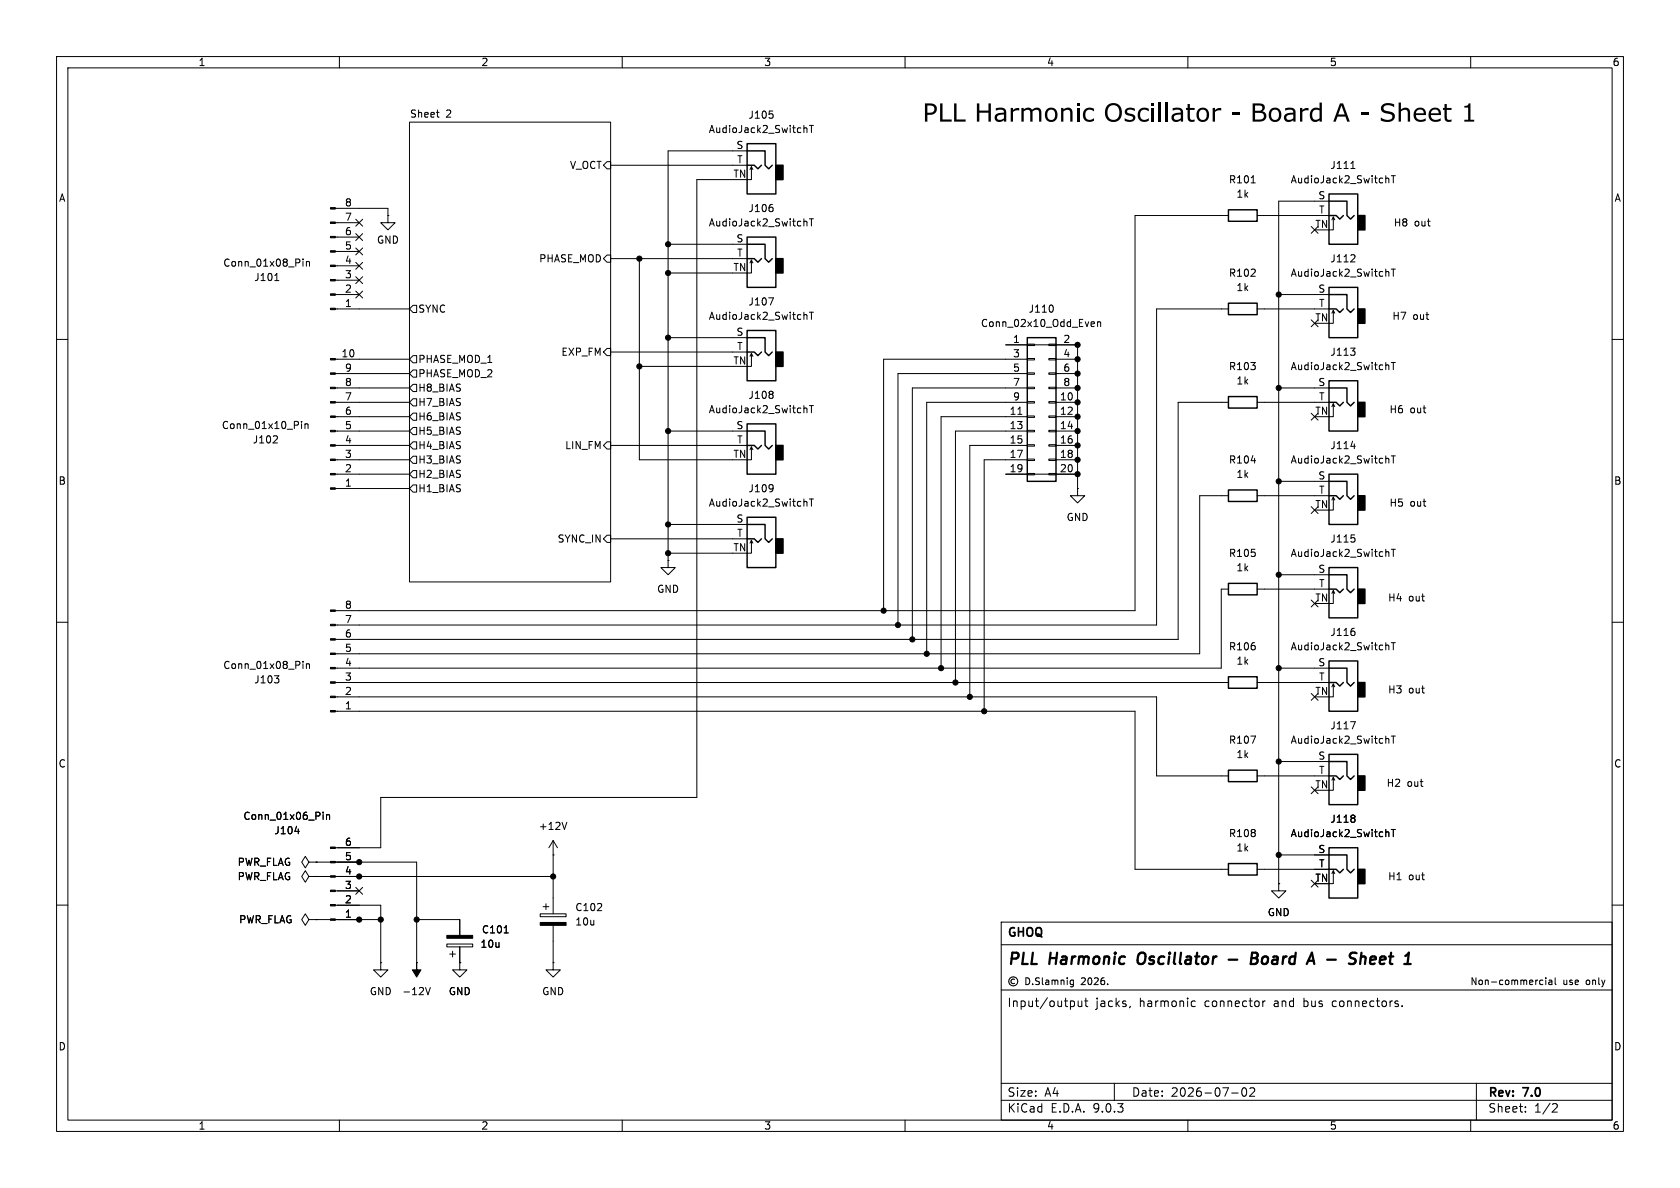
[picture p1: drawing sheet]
<svg xmlns="http://www.w3.org/2000/svg" width="297mm" height="210mm" viewBox="0 0 297 210" stroke-linecap="round" stroke-linejoin="round" font-family="sans-serif">
<g fill="none" stroke="#000" stroke-width=".18">
<path d="M10 10h277v190h-277zM12 12h273v186h-273zM60 10v2M77.1 19.9h.5M110 10v2M136 19.6h.6M160 10v2M210 10v2M260 10v2M59.3 39.4h4.2M59.3 36.8h9.3v1.3M62.9 38.8l1.2 1.2"/>
<path d="M64.1 38.8l-1.2 1.2M68.6 38.1v1.3h1.2l-1.2 1.2-1.3-1.2h1.3M68.6 38.1h.1M72.4 21.6h35.5v81.3h-35.5zM77.5 20.7h.1M107.3 28.6h.6v1.2h-.6l-.6-.6zM107.9 29.2h24.2M129.5 31.8h-6.3v109.2h-55.9v8.9h-8M132.1 26.7h-14v72.4M132.8 29.5l-.2 .5M133.1 30l-.3-.5v2.3h-.7M136.6 20.2l.1 .2-.1 .4"/>
<path d="M136.6 36.7l.1 .2-.1 .4M142.2 22.7h.4l.1 .7M142.2 39.2h.4l.1 .7M143.1 22.2h.7M143.1 38.7h.7M143.4 22.2v1.2M143.4 38.7v1.2M217.2 38.1h-16.5v69.9h-141.4M221.2 32.3h.7M222.2 38.1h12.7M234.9 35.6h-8.8v120.6M235.7 38.4l-.2 .5"/>
<path d="M236 38.9l-.3-.5v2.2h-.8M238.8 29.8h.7M245 31.5h.5v.8M246 31.1h.7M246.3 31.1v1.2M48.6 49.6h.7M53.6 45.8v.1M53.6 46.2v.9M54.2 46.2v.9M54.2 46.3l.1-.1 .4 .1v.8M59.3 54.6h13.1M59.3 52.1h4.2"/>
<path d="M59.3 49.5h4.2M59.3 47h4.2M59.3 44.5h4.2M59.3 41.9h4.2M62.9 43.8l1.2 1.3M62.9 51.5l1.2 1.2M62.9 46.4l1.2 1.2M62.9 41.3l1.2 1.2M62.9 48.9l1.2 1.2M64.1 43.8l-1.2 1.3M64.1 51.5l-1.2 1.2M64.1 46.4l-1.2 1.2"/>
<path d="M64.1 41.3l-1.2 1.2M64.1 48.9l-1.2 1.2M73 54h.7v1.2h-.7l-.6-.6zM107.3 45.1h.6v1.3h-.6l-.6-.7zM107.9 45.7h24.2M113 45.7v35.6h16.5M118.1 59.7h14M118.1 43.2h14M118.1 48.3h11.4M132.8 46l-.2 .5M133.1 46.5l-.3-.5v2.3h-.7M135.9 52.6h.8l-.5 1.3"/>
<path d="M142.2 55.7h.4l.1 .8M143.1 55.2h.7M143.4 55.2v1.3M186.1 54l.1 .4-.1 .7M193.1 56.9h.3l.1 .3-.6 .1M193.4 57.7h-.3M194 57l.2-.1h.3l.1 .8M194 56.9v.8M217.2 54.6h-12.7v55.9h-145.2M222.2 54.6h12.7M226.1 52.1h8.8M231.8 56.5l1.2 1.3"/>
<path d="M231.8 40l1.2 1.2M233 56.5l-1.2 1.3M233 40l-1.2 1.2M235.7 54.9l-.2 .5M236 55.4l-.3-.5v2.3h-.8M239.4 45.1l.1 .2v.3l-.7 .7h.7M245 48.1h.5v.7M246 47.6h.7M246.3 47.6v1.2M10 60h2M48.9 77.1l.1 .2v.3l-.7 .7h.7M53.3 74.5v.1"/>
<path d="M53.3 74.9v.9M53.9 74.9v.9M53.9 75l.2-.1 .3 .1 .1 .8M59.3 63.5h13.1M59.3 66h13.1M59.3 68.6h13.1M59.3 71.1h13.1M59.3 73.7h13.1M59.3 76.2h13.1M59.3 78.7h13.1M73 70.5h.7v1.3h-.7l-.6-.7zM73 65.4h.7v1.3h-.7l-.6-.7z"/>
<path d="M73 75.6h.7v1.2h-.7l-.6-.6zM73 73h.7v1.3h-.7l-.6-.6zM73 78.1h.7v1.3h-.7l-.6-.7zM73 62.9h.7v1.2h-.7l-.6-.6zM73 67.9h.7v1.3h-.7l-.6-.6zM107.3 78.1h.6v1.3h-.6l-.6-.7zM107.3 61.6h.6v1.3h-.6l-.6-.7zM107.9 78.7h24.2M107.9 62.2h24.2M113 64.8h16.5M118.1 76.2h14M132.8 79l-.2 .5"/>
<path d="M132.8 62.5l-.2 .5M133.1 79.5l-.3-.5v2.3h-.7M133.1 63l-.3-.5v2.3h-.7M136.6 69.2l.1 .2-.1 .2M136.6 69.8l.1 .1-.1 .5M142.2 72.2h.4l.1 .8M143.1 71.7h.7M143.4 71.7v1.3M177.8 61h12.7v25.4M179.9 73.2h.8M181.6 60.8h1.3v.3h-1.3zM181.6 63.4h1.3v.2h-1.3z"/>
<path d="M181.6 65.9h1.3v.3h-1.3zM181.6 68.5h1.3v.2h-1.3zM181.6 71h1.3v.2h-1.3zM181.6 73.5h1.3v.3h-1.3zM181.6 76.1h1.3v.2h-1.3zM181.6 78.6h1.3v.3h-1.3zM181.6 63.5h-25.4v44.5M181.6 66h-22.9v44.5M181.6 68.6h-20.3v44.4M181.6 71.1h-17.8v44.5M181.6 73.7h-15.2v44.4M181.6 76.2h-12.7v44.5"/>
<path d="M181.6 78.7h-10.2v44.5M185.4 60.8h1.3v.3h-1.3zM185.4 63.4h1.3v.2h-1.3zM185.4 65.9h1.3v.3h-1.3zM185.4 68.5h1.3v.2h-1.3zM185.4 71h1.3v.2h-1.3zM185.4 73.5h1.3v.3h-1.3zM185.4 76.1h1.3v.2h-1.3zM185.4 78.6h1.3v.3h-1.3zM186.7 63.5h3.8M186.7 66h3.8M186.7 68.6h3.8"/>
<path d="M186.7 71.1h3.8M186.7 73.7h3.8M186.7 76.2h3.8M186.7 78.7h3.8M217.2 71.1h-8.9v41.9h-149M222.2 71.1h12.7M226.1 68.6h8.8M231.8 73.1l1.2 1.2M233 73.1l-1.2 1.2M235.7 71.4l-.2 .5M236 71.9l-.3-.5v2.3h-.8M238.8 61.5h.7l-.4 .5"/>
<path d="M238.8 78.9h.8M239.4 62.1l.1 .2-.1 .4M245 64.6h.5v.7M246 64.1h.7M246.3 64.1v1.2M285 60h2M59.3 81.3h13.1M59.3 83.8h13.1M59.3 86.4h13.1M73 85.7h.7v1.3h-.7l-.6-.6zM73 80.6h.7v1.3h-.7l-.6-.6zM73 83.2h.7v1.3h-.7l-.6-.7z"/>
<path d="M107.3 94.6h.6v1.3h-.6l-.6-.6zM107.9 95.3h24.2M118.1 99.1v1.2h-1.3l1.3 1.3 1.3-1.3h-1.3M118.1 99.1h.1M118.1 92.7h14M118.1 97.8h11.4M132.8 95.5l-.2 .5M133.1 96l-.3-.5v2.3h-.7M136.6 85.7v.1a1.07 1.07 0 0 1-.1 1M136.7 86.2l-.1 .2M142.2 88.7h.4l.1 .8M143.1 88.2h.7"/>
<path d="M143.4 88.2v1.3M177.8 83.8h12.7M181.6 81.2h1.3v.2h-1.3zM181.6 83.7h1.3v.2h-1.3zM181.6 81.3h-7.6v44.4M185.4 81.2h1.3v.2h-1.3zM185.4 83.7h1.3v.2h-1.3zM186.7 81.3h3.8M190.5 86.4v1.2h-1.3l1.3 1.3 1.3-1.3h-1.3M190.5 86.4h.1M217.2 87.6h-5.1v28h-152.8M221.2 81.4h.8"/>
<path d="M222.2 87.6h12.7M226.1 85.1h8.8M231.8 89.6l1.2 1.2M233 89.6l-1.2 1.2M235.7 87.9l-.2 .5M236 88.4l-.3-.5v2.3h-.8M238.9 94.6h.6M239.4 95.1l.1 .2-.1 .5M245 81.1h.5v.8M245 97.6h.5v.8M246 97.1h.7M246 80.6h.7"/>
<path d="M246.3 80.6v1.3M246.3 97.1v1.3M10 110h2M48.5 119.5h.8l-.4 .4M49.2 120l.1 .2-.1 .5M53.6 116.9v.1M53.6 117.3v.9M54.2 117.3v.9M54.2 117.5l.1-.2 .4 .1v.8M217.2 104.1h-1.3v14h-156.6M222.2 104.1h12.7M226.1 101.6h8.8"/>
<path d="M226.1 118.1h8.8M231.8 106.1l1.2 1.2M233 106.1l-1.2 1.2M235.7 104.4l-.2 .5M236 104.9l-.3-.5v2.3h-.8M239.4 111.6l.1 .2-.1 .5M245 114.1h.5v.8M246 113.6h.7M246.3 113.6v1.3M285 110h2M59.3 123.2h145.2v14h12.7M59.3 125.7h141.4v28h16.5"/>
<path d="M59.3 120.7h157.9M221.1 130.1h.9l-.6 1.3M222.2 137.2h12.7M222.2 120.7h12.7M226.1 134.6h8.8M231.8 122.6l1.2 1.2M231.8 139.1l1.2 1.2M233 122.6l-1.2 1.2M233 139.1l-1.2 1.2M235.7 137.4l-.2 .5M235.7 120.9l-.2 .5M236 137.9l-.3-.5v2.3h-.8"/>
<path d="M236 121.4l-.3-.5v2.3h-.8M238.8 127.6h.8l-.5 1.2M245 130.6h.5v.8M246 130.1h.7M246.3 130.1v1.3M52.1 147h.8M54.6 152.4l-.6 1-.7-1 .7-1 .6 1h1.3M54.6 154.9l-.6-1-.7 1 .7 1.1 .6-1.1h1.3M55.9 152.4h.1M55.9 154.9h.1M55.9 154.9h41.9M55.9 152.4h17.8v17.8"/>
<path d="M57.1 143.6v.1M57.1 144v.9M57.7 144v.9M57.7 144.1l.2-.1 .3 .1 .1 .8M59.3 157.5h4.2M62.9 156.9l1.2 1.2M64.1 156.9l-1.2 1.2M96.5 159.8v1M97.8 151.1h.1M97.8 148.6v12.9M97.8 148.6l.8 1.3M97.8 148.6l-.8 1.3"/>
<path d="M100.2 145.4l-.4 1.2M222.2 153.7h12.7M226.1 156.2v1.3h1.2l-1.2 1.3-1.3-1.3h1.3M226.1 156.2h.1M226.1 151.1h8.8M231.8 155.6l1.2 1.2M233 155.6l-1.2 1.2M235.7 153.9l-.2 .5M236 154.4l-.3-.5v2.3h-.8M239.4 144.2l.1 .1-.1 .3M239.4 144.7l.1 .2-.1 .4M245 147.1h.5v.8"/>
<path d="M246 146.6h.7M246.3 146.6v1.3M10 160h2M54.6 162.6l-.6 1-.7-1 .7-1.1 .6 1.1h1.3M55.9 162.6h.1M55.9 162.6h11.4M59.3 160h8v10.2M67.3 170.2v1.3h-1.3l1.3 1.2 1.3-1.2h-1.3M67.3 170.2h.1M73.7 170.2h.1M73.7 162.6h7.6v2.8M75.2 174.6l.5 1.2 .4-1.2"/>
<path d="M79 166.9h4.6v.5h-4.6zM79.5 168.7h1M80 168.1v1.1M81.3 170.2v1.3h1.2l-1.2 1.2-1.3-1.2h1.3M81.3 170.2h.1M81.3 167.4v2.8M89.1 164.9h.8M95.5 161.5h4.6v.6h-4.6zM96 160.3h1M97.8 170.2v1.3h1.3l-1.3 1.2-1.3-1.2h1.3M97.8 170.2h.1M97.8 163.6v6.6"/>
<path d="M177 163h108v35h-108zM177 167h108M177 175h108M179.4 173.1a.41 .41 0 0 0-.7 .4 .41 .41 0 0 0 .7 .3M181.4 172.9a.61 .61 0 0 1 .7 .6 .61 .61 0 0 1-.7 .6zM182.6 173.9v.2M183.8 172.9h-.5l-.2 .2 .1 .3 .5 .2v.3l-.2 .2-.4-.1M184.3 172.9v1l.1 .2M184.9 173.3h.5v.8M185.4 173.5l-.4 .1-.2 .2 .2 .3 .4-.1M186 173.4l.3-.1 .2 .1M186 173.3v.8"/>
<path d="M186.5 173.4l.2-.1h.3v.8M186.5 173.4v.7M187.6 173.4l.2-.1h.2l.1 .8M187.6 173.3v.8M188.7 172.9v.1M188.7 173.3v.8M189.7 176.9l.3 .3v.5l-.3 .2M189.8 173.3h-.4l-.2 .2 .1 .5h.5M189.8 173.3v.9l-.3 .3-.3-.1M190.6 176.9l.1 1h.3l.2-.1M191.2 176.9v1M191.7 176.9h.6"/>
<path d="M192 176.4v1.3l.3 .2M199.8 177.9l-.1 .3M210.7 177.9h.6M210.7 177h.6M223.2 176.9v1M223.7 176.9l-.3 .1-.2 .2M247.9 177.8v.1M272.4 173.3h.4M272.8 174l-.4 .1M273.3 172.9v.1M273.3 173.3v.8M273.8 173.3h.5l.1 .8"/>
<path d="M274.4 173.5l-.4 .1-.2 .2 .2 .3 .4-.1M274.9 172.9v1l.2 .2M285 160h2M60 198v2M110 198v2M160 198v2M177 191.5h108M177 194.5h108M197 191.5v3M210 198v2M217.7 193.2h1.2M219.7 192.4l.2-.1a.81 .81 0 0 1 .6 .6 .81 .81 0 0 1-.3 .8l-.2 .1a.81 .81 0 0 1-.3-1.4z"/>
<path d="M221 192.4l.5-.1 .2 .1 .1 .3-.9 1.1h.9M260 198v2M261 191.5v6.5M269.7 196.5v.1M269.7 195.7v.1M274.7 195.1l.5 .1 .1 .3-.9 1.1h.9"/>
<circle cx="179.1" cy="173.5" r=".8"/>
</g>
<path d="M201.3 168.7a1.5 1.5 0 0 0 0 1.6M217.2 169.6h1.5M221.2 169.4h.7M221.4 168.4h.6a.49 .49 0 0 1 .4 .5 .49 .49 0 0 1-.5 .5l.3 .1a.58 .58 0 0 1-.3 .9h-.8zM239.8 168.5a.85 .85 0 0 0-1 .1l-.2 .2 .1 .4M240.6 169.3a.49 .49 0 0 1 .8 .1l-.1 1M240.7 168.4l-.3 2M243 169.1l-.6 .1-.2 .9 .2 .3h.4M243.2 169.6l-1 .1" fill="none" stroke="#000" stroke-width=".4"/>
<g fill="#000" stroke="#000" stroke-width=".18">
<path d="M58.4 39.2h.9v.3h-.9zM58.4 36.7h.9v.3h-.9zM58.4 54.5h.9v.2h-.9zM58.4 51.9h.9v.3h-.9zM58.4 49.4h.9v.3h-.9zM58.4 46.9h.9v.2h-.9zM58.4 44.3h.9v.3h-.9zM58.4 41.8h.9v.2h-.9zM58.4 78.6h.9v.3h-.9zM58.4 76.1h.9v.2h-.9zM58.4 73.5h.9v.3h-.9zM58.4 71h.9v.2h-.9z"/>
<path d="M58.4 68.5h.9v.2h-.9zM58.4 65.9h.9v.3h-.9zM58.4 63.4h.9v.2h-.9zM58.4 86.2h.9v.3h-.9zM58.4 83.7h.9v.2h-.9zM58.4 81.2h.9v.2h-.9zM58.4 118h.9v.2h-.9zM58.4 115.4h.9v.3h-.9zM58.4 112.9h.9v.3h-.9zM58.4 110.4h.9v.2h-.9zM58.4 107.8h.9v.3h-.9zM58.4 125.6h.9v.3h-.9z"/>
<path d="M58.4 123.1h.9v.2h-.9zM58.4 120.5h.9v.3h-.9zM58.4 157.4h.9v.2h-.9zM58.4 154.8h.9v.3h-.9zM58.4 152.3h.9v.2h-.9zM58.4 149.7h.9v.3h-.9zM58.4 162.4h.9v.3h-.9zM58.4 159.9h.9v.2h-.9zM73.7 170.2v1.3h.7l-.7 1.2-.8-1.2h.8zM79 165.4h4.6v.5h-4.6zM95.5 163.1h4.6v.5h-4.6z"/>
<circle cx="113" cy="45.7" r=".46"/>
<circle cx="118.1" cy="43.2" r=".46"/>
<circle cx="118.1" cy="59.7" r=".46"/>
<circle cx="118.1" cy="48.3" r=".46"/>
<circle cx="226.1" cy="52.1" r=".46"/>
<circle cx="113" cy="64.8" r=".46"/>
<circle cx="118.1" cy="76.2" r=".46"/>
<circle cx="190.5" cy="78.7" r=".46"/>
<circle cx="190.5" cy="66" r=".46"/>
<circle cx="190.5" cy="76.2" r=".46"/>
<circle cx="190.5" cy="73.7" r=".46"/>
<circle cx="190.5" cy="71.1" r=".46"/>
<circle cx="190.5" cy="61" r=".46"/>
<circle cx="190.5" cy="68.6" r=".46"/>
<circle cx="190.5" cy="63.5" r=".46"/>
<circle cx="226.1" cy="68.6" r=".46"/>
<circle cx="118.1" cy="97.8" r=".46"/>
<circle cx="118.1" cy="92.7" r=".46"/>
<circle cx="190.5" cy="83.8" r=".46"/>
<circle cx="190.5" cy="81.3" r=".46"/>
<circle cx="226.1" cy="85.1" r=".46"/>
<circle cx="156.2" cy="108" r=".46"/>
<circle cx="158.7" cy="110.5" r=".46"/>
<circle cx="161.3" cy="113" r=".46"/>
<circle cx="163.8" cy="115.6" r=".46"/>
<circle cx="166.4" cy="118.1" r=".46"/>
<circle cx="226.1" cy="118.1" r=".46"/>
<circle cx="226.1" cy="101.6" r=".46"/>
<circle cx="168.9" cy="120.7" r=".46"/>
<circle cx="171.4" cy="123.2" r=".46"/>
<circle cx="174" cy="125.7" r=".46"/>
<circle cx="226.1" cy="134.6" r=".46"/>
<circle cx="63.5" cy="152.4" r=".46"/>
<circle cx="63.5" cy="154.9" r=".46"/>
<circle cx="97.8" cy="154.9" r=".46"/>
<circle cx="226.1" cy="151.1" r=".46"/>
<circle cx="63.5" cy="162.6" r=".46"/>
<circle cx="67.3" cy="162.6" r=".46"/>
<circle cx="73.7" cy="162.6" r=".46"/>
</g>
<g fill="#000" stroke="#000" stroke-width=".25">
<path d="M137.2 29.2h1.2v2.6h-1.2zM240 38.1h1.3v2.5h-1.3zM137.2 45.7h1.2v2.6h-1.2zM240 54.6h1.3v2.6h-1.3zM137.2 78.7h1.2v2.6h-1.2zM137.2 62.2h1.2v2.6h-1.2zM240 71.1h1.3v2.6h-1.3zM137.2 95.3h1.2v2.5h-1.2zM240 87.6h1.3v2.6h-1.3zM240 104.1h1.3v2.6h-1.3zM240 137.2h1.3v2.5h-1.3zM240 120.7h1.3v2.5h-1.3z"/>
<path d="M240 153.7h1.3v2.5h-1.3z"/>
</g>
<g fill="none" stroke="#000" stroke-width=".25">
<path d="M132.1 25.4h5.1v8.9h-5.1zM132.1 29.2h1.2l.7 .6 .6-.6M132.1 26.7h3.2v2.5l.6 .6 .6-.6M217.2 37.1h5v2h-5zM234.9 34.3h5.1v8.9h-5.1zM234.9 38.1h1.3l.7 .6 .6-.6M234.9 35.6h3.2v2.5l.7 .6 .6-.6M132.1 58.4h5.1v8.9h-5.1zM132.1 41.9h5.1v8.9h-5.1zM132.1 59.7h3.2v2.5l.6 .7 .6-.7M132.1 45.7h1.2l.7 .7 .6-.7M132.1 43.2h3.2v2.5l.6 .7 .6-.7"/>
<path d="M181.6 59.7h5.1v25.4h-5.1zM217.2 53.6h5v2h-5zM234.9 50.8h5.1v8.9h-5.1zM234.9 54.6h1.3l.7 .6 .6-.6M234.9 52.1h3.2v2.5l.7 .6 .6-.6M132.1 74.9h5.1v8.9h-5.1zM132.1 78.7h1.2l.7 .7 .6-.7M132.1 76.2h3.2v2.5l.6 .7 .6-.7M132.1 62.2h1.2l.7 .7 .6-.7M217.2 70.1h5v2h-5zM234.9 67.3h5.1v8.9h-5.1zM234.9 71.1h1.3l.7 .7 .6-.7"/>
<path d="M234.9 68.6h3.2v2.5l.7 .7 .6-.7M132.1 91.4h5.1v8.9h-5.1zM132.1 95.3h1.2l.7 .6 .6-.6M132.1 92.7h3.2v2.6l.6 .6 .6-.6M217.2 86.6h5v2h-5zM234.9 83.8h5.1v8.9h-5.1zM234.9 87.6h1.3l.7 .7 .6-.7M234.9 85.1h3.2v2.5l.7 .7 .6-.7M217.2 119.6h5v2.1h-5zM217.2 103.1h5v2.1h-5zM234.9 100.3h5.1v8.9h-5.1zM234.9 116.8h5.1v8.9h-5.1z"/>
<path d="M234.9 104.1h1.3l.7 .7 .6-.7M234.9 101.6h3.2v2.5l.7 .7 .6-.7M234.9 118.1h3.2v2.6l.7 .6 .6-.6M217.2 136.1h5v2.1h-5zM234.9 133.4h5.1v8.8h-5.1zM234.9 137.2h1.3l.7 .6 .6-.6M234.9 134.6h3.2v2.6l.7 .6 .6-.6M234.9 120.7h1.3l.7 .6 .6-.6M217.2 152.7h5v2h-5zM234.9 149.9h5.1v8.9h-5.1zM234.9 153.7h1.3l.7 .6 .6-.6M234.9 151.1h3.2v2.6l.7 .6 .6-.6"/>
</g>
<path d="M214.4 19.1h.4v.3l.6-.3h.5v.4h-.6l-.5 .3v1.7h-.4zM191.8 19.4a1.4 1.4 0 0 1 1.6-.2v.5a.9 .9 0 0 0-1.5 .3 .9 .9 0 0 0 1 1.2l.5-.3v.4a1.29 1.29 0 0 1-1.7-.2 1.29 1.29 0 0 1 .1-1.7z" fill="#000"/>
<g font-size="4.4">
<text x="163.1" y="22.9">PLL Harmonic</text>
<text x="195.1" y="22.9">Oscillator</text>
<text x="217.4" y="22.9">- Board A - Sheet 1</text>
</g>
<g font-size="2.8">
<text x="178" y="171.1">PLL</text>
<text x="185.6" y="171.1">Harmonic</text>
<text x="202" y="171.1">Oscillator</text>
<text x="223.6" y="171.1">Board</text>
<text x="234.6" y="171.1">A</text>
<text x="238.6" y="171.1">-</text>
<text x="243.4" y="171.1">Sheet</text>
</g>
<g font-size="2.1">
<text x="178" y="166">GHOQ</text>
<text x="178" y="178.2">Input/output</text>
<text x="193.7" y="178.2">jacks,</text>
<text x="201.5" y="178.2">harmonic</text>
<text x="213.1" y="178.2">connector</text>
<text x="225.5" y="178.2">and</text>
<text x="230.9" y="178.2">bus</text>
<text x="236.1" y="178.2">connectors.</text>
<text x="178" y="196.9">KiCad</text>
<text x="178" y="194.1">Size:</text>
<text x="184.7" y="194.1">A4</text>
<text x="185.7" y="196.9">E.D.A.</text>
<text x="193.3" y="196.9">9.0.3</text>
<text x="200" y="194.1">Date:</text>
<text x="207" y="194.1">2026-07-02</text>
<text x="263" y="194.3">Rev:</text>
<text x="263" y="196.9">Sheet:</text>
<text x="269.4" y="194.3">7.0</text>
<text x="271.2" y="196.9">1/2</text>
</g>
<g font-size="1.8">
<text x="35" y="11.9">1</text>
<text x="85" y="11.9">2</text>
<text x="135" y="11.9">3</text>
<text x="185" y="11.9">4</text>
<text x="235" y="11.9">5</text>
<text x="285" y="11.9">6</text>
<text x="72.4" y="20.9">Sheet</text>
<text x="78.8" y="20.9">2</text>
<text x="125.2" y="23.7">AudioJack2_SwitchT</text>
<text x="132.2" y="21.2">J105</text>
<text x="130.1" y="26.4">S</text>
<text x="130.2" y="29">T</text>
<text x="10.3" y="35.9">A</text>
<text x="100.7" y="30.1">V_OCT</text>
<text x="129.6" y="31.5">TN</text>
<text x="217.2" y="32.6">R101</text>
<text x="218.5" y="35.2">1k</text>
<text x="228.1" y="32.6">AudioJack2_SwitchT</text>
<text x="233" y="35.3">S</text>
<text x="235.1" y="30.1">J111</text>
<text x="285.3" y="35.9">A</text>
<text x="60.9" y="41.7">6</text>
<text x="60.9" y="39.1">7</text>
<text x="60.9" y="36.6">8</text>
<text x="125.2" y="40.2">AudioJack2_SwitchT</text>
<text x="132.2" y="37.7">J106</text>
<text x="232.4" y="40.4">TN</text>
<text x="233.1" y="37.8">T</text>
<text x="246.3" y="40.2">H8</text>
<text x="250" y="40.2">out</text>
<text x="39.4" y="47.3">Conn_01x08_Pin</text>
<text x="60.9" y="46.7">4</text>
<text x="60.9" y="44.2">5</text>
<text x="66.5" y="43.3">GND</text>
<text x="95.2" y="46.6">PHASE_MOD</text>
<text x="130.1" y="42.9">S</text>
<text x="130.2" y="45.5">T</text>
<text x="235.1" y="46.6">J112</text>
<text x="44.8" y="49.9">J101</text>
<text x="60.9" y="51.8">2</text>
<text x="60.9" y="49.3">3</text>
<text x="129.6" y="48">TN</text>
<text x="217.2" y="49.1">R102</text>
<text x="218.5" y="51.7">1k</text>
<text x="228.1" y="49.1">AudioJack2_SwitchT</text>
<text x="233" y="51.8">S</text>
<text x="60.9" y="54.4">1</text>
<text x="73.9" y="55.5">SYNC</text>
<text x="125.2" y="56.7">AudioJack2_SwitchT</text>
<text x="130.1" y="59.4">S</text>
<text x="132.2" y="54.2">J107</text>
<text x="173.3" y="58">Conn_02x10_Odd_Even</text>
<text x="181.8" y="55.5">J110</text>
<text x="232.4" y="56.9">TN</text>
<text x="233.1" y="54.4">T</text>
<text x="246.1" y="56.7">H7</text>
<text x="249.8" y="56.7">out</text>
<text x="60.3" y="63.2">10</text>
<text x="60.9" y="65.8">9</text>
<text x="73.9" y="64.4">PHASE_MOD_1</text>
<text x="99.2" y="63.1">EXP_FM</text>
<text x="129.6" y="64.5">TN</text>
<text x="130.2" y="62">T</text>
<text x="179" y="60.7">1</text>
<text x="179" y="63.2">3</text>
<text x="179" y="65.8">5</text>
<text x="187.9" y="60.7">2</text>
<text x="187.9" y="63.2">4</text>
<text x="187.9" y="65.8">6</text>
<text x="217.2" y="65.6">R103</text>
<text x="228.1" y="65.6">AudioJack2_SwitchT</text>
<text x="235.1" y="63.1">J113</text>
<text x="60.9" y="70.9">7</text>
<text x="60.9" y="68.3">8</text>
<text x="73.9" y="72">H7_BIAS</text>
<text x="73.9" y="66.9">PHASE_MOD_2</text>
<text x="73.9" y="69.4">H8_BIAS</text>
<text x="132.2" y="70.7">J108</text>
<text x="179" y="68.3">7</text>
<text x="179" y="70.9">9</text>
<text x="187.3" y="70.9">10</text>
<text x="187.9" y="68.3">8</text>
<text x="218.5" y="68.2">1k</text>
<text x="233" y="68.3">S</text>
<text x="233.1" y="70.9">T</text>
<text x="39.1" y="76">Conn_01x10_Pin</text>
<text x="60.9" y="75.9">5</text>
<text x="60.9" y="73.4">6</text>
<text x="73.9" y="77.1">H5_BIAS</text>
<text x="73.9" y="74.5">H6_BIAS</text>
<text x="125.2" y="73.3">AudioJack2_SwitchT</text>
<text x="130.1" y="75.9">S</text>
<text x="178.4" y="73.4">11</text>
<text x="178.4" y="75.9">13</text>
<text x="187.3" y="73.4">12</text>
<text x="187.3" y="75.9">14</text>
<text x="232.4" y="73.4">TN</text>
<text x="245.6" y="73.3">H6</text>
<text x="249.3" y="73.3">out</text>
<text x="44.6" y="78.6">J102</text>
<text x="60.9" y="83.6">2</text>
<text x="60.9" y="81">3</text>
<text x="60.9" y="78.5">4</text>
<text x="73.9" y="82.1">H3_BIAS</text>
<text x="73.9" y="79.6">H4_BIAS</text>
<text x="99.8" y="79.6">LIN_FM</text>
<text x="129.6" y="81">TN</text>
<text x="130.2" y="78.5">T</text>
<text x="178.4" y="78.5">15</text>
<text x="178.4" y="81">17</text>
<text x="178.4" y="83.6">19</text>
<text x="187.3" y="78.5">16</text>
<text x="187.3" y="81">18</text>
<text x="187.3" y="83.6">20</text>
<text x="217.2" y="82.1">R104</text>
<text x="228.1" y="82.1">AudioJack2_SwitchT</text>
<text x="235.1" y="79.6">J114</text>
<text x="10.3" y="85.9">B</text>
<text x="60.9" y="86.1">1</text>
<text x="73.9" y="87.2">H1_BIAS</text>
<text x="73.9" y="84.7">H2_BIAS</text>
<text x="125.2" y="89.8">AudioJack2_SwitchT</text>
<text x="132.2" y="87.2">J109</text>
<text x="218.5" y="84.7">1k</text>
<text x="232.4" y="89.9">TN</text>
<text x="233" y="84.8">S</text>
<text x="233.1" y="87.4">T</text>
<text x="245.6" y="89.8">H5</text>
<text x="249.3" y="89.8">out</text>
<text x="285.3" y="85.9">B</text>
<text x="130.1" y="92.5">S</text>
<text x="130.2" y="95">T</text>
<text x="188.5" y="92.3">GND</text>
<text x="98.5" y="96.1">SYNC_IN</text>
<text x="129.6" y="97.5">TN</text>
<text x="217.2" y="98.7">R105</text>
<text x="218.5" y="101.2">1k</text>
<text x="228.1" y="98.7">AudioJack2_SwitchT</text>
<text x="233" y="101.3">S</text>
<text x="235.1" y="96.1">J115</text>
<text x="60.9" y="107.7">8</text>
<text x="116.1" y="105">GND</text>
<text x="232.4" y="106.4">TN</text>
<text x="233.1" y="103.9">T</text>
<text x="245.3" y="106.5">H4</text>
<text x="249" y="106.5">out</text>
<text x="60.9" y="112.8">6</text>
<text x="60.9" y="110.2">7</text>
<text x="235.1" y="112.6">J116</text>
<text x="39.4" y="118.5">Conn_01x08_Pin</text>
<text x="60.9" y="117.9">4</text>
<text x="60.9" y="115.3">5</text>
<text x="217.2" y="115.2">R106</text>
<text x="218.5" y="117.7">1k</text>
<text x="228.1" y="115.2">AudioJack2_SwitchT</text>
<text x="233" y="117.9">S</text>
<text x="44.8" y="121">J103</text>
<text x="60.9" y="125.5">1</text>
<text x="60.9" y="122.9">2</text>
<text x="60.9" y="120.4">3</text>
<text x="232.4" y="122.9">TN</text>
<text x="233.1" y="120.4">T</text>
<text x="245.3" y="122.8">H3</text>
<text x="249" y="122.8">out</text>
<text x="217.2" y="131.7">R107</text>
<text x="228.1" y="131.7">AudioJack2_SwitchT</text>
<text x="235.1" y="129.1">J117</text>
<text x="10.3" y="135.9">C</text>
<text x="218.5" y="134.2">1k</text>
<text x="233" y="134.4">S</text>
<text x="233.1" y="136.9">T</text>
<text x="285.3" y="135.9">C</text>
<text x="232.4" y="139.4">TN</text>
<text x="245" y="139.3">H2</text>
<text x="248.8" y="139.3">out</text>
<text x="42.9" y="145.1">Conn_01x06_Pin</text>
<text x="48.4" y="147.7">J104</text>
<text x="60.9" y="149.6">6</text>
<text x="95.1" y="146.9">+12V</text>
<text x="217.2" y="148.2">R108</text>
<text x="228.1" y="148.2">AudioJack2_SwitchT</text>
<text x="235.1" y="145.6">J118</text>
<text x="41.9" y="153.3">PWR_FLAG</text>
<text x="41.9" y="155.8">PWR_FLAG</text>
<text x="60.9" y="154.7">4</text>
<text x="60.9" y="152.1">5</text>
<text x="218.5" y="150.7">1k</text>
<text x="232.4" y="156">TN</text>
<text x="233" y="150.9">S</text>
<text x="233.1" y="153.4">T</text>
<text x="245.3" y="155.8">H1</text>
<text x="249" y="155.8">out</text>
<text x="60.9" y="159.8">2</text>
<text x="60.9" y="157.2">3</text>
<text x="101.6" y="161.3">C102</text>
<text x="42.2" y="163.4">PWR_FLAG</text>
<text x="60.9" y="162.3">1</text>
<text x="84.8" y="167.7">10u</text>
<text x="85.1" y="165.2">C101</text>
<text x="101.6" y="163.8">10u</text>
<text x="224" y="162.2">GND</text>
<text x="65.3" y="176.1">GND</text>
<text x="71" y="176.1">-12V</text>
<text x="79.2" y="176.1">GND</text>
<text x="95.8" y="176.1">GND</text>
<text x="10.3" y="185.9">D</text>
<text x="285.3" y="185.9">D</text>
<text x="35" y="199.9">1</text>
<text x="85" y="199.9">2</text>
<text x="135" y="199.9">3</text>
<text x="185" y="199.9">4</text>
<text x="235" y="199.9">5</text>
<text x="285" y="199.9">6</text>
</g>
<g font-size="1.7">
<text x="191.3" y="174.3">2026.</text>
<text x="259.8" y="174.3">Non-commercial</text>
<text x="276.3" y="174.3">use</text>
<text x="280.5" y="174.3">only</text>
</g>
</svg>
